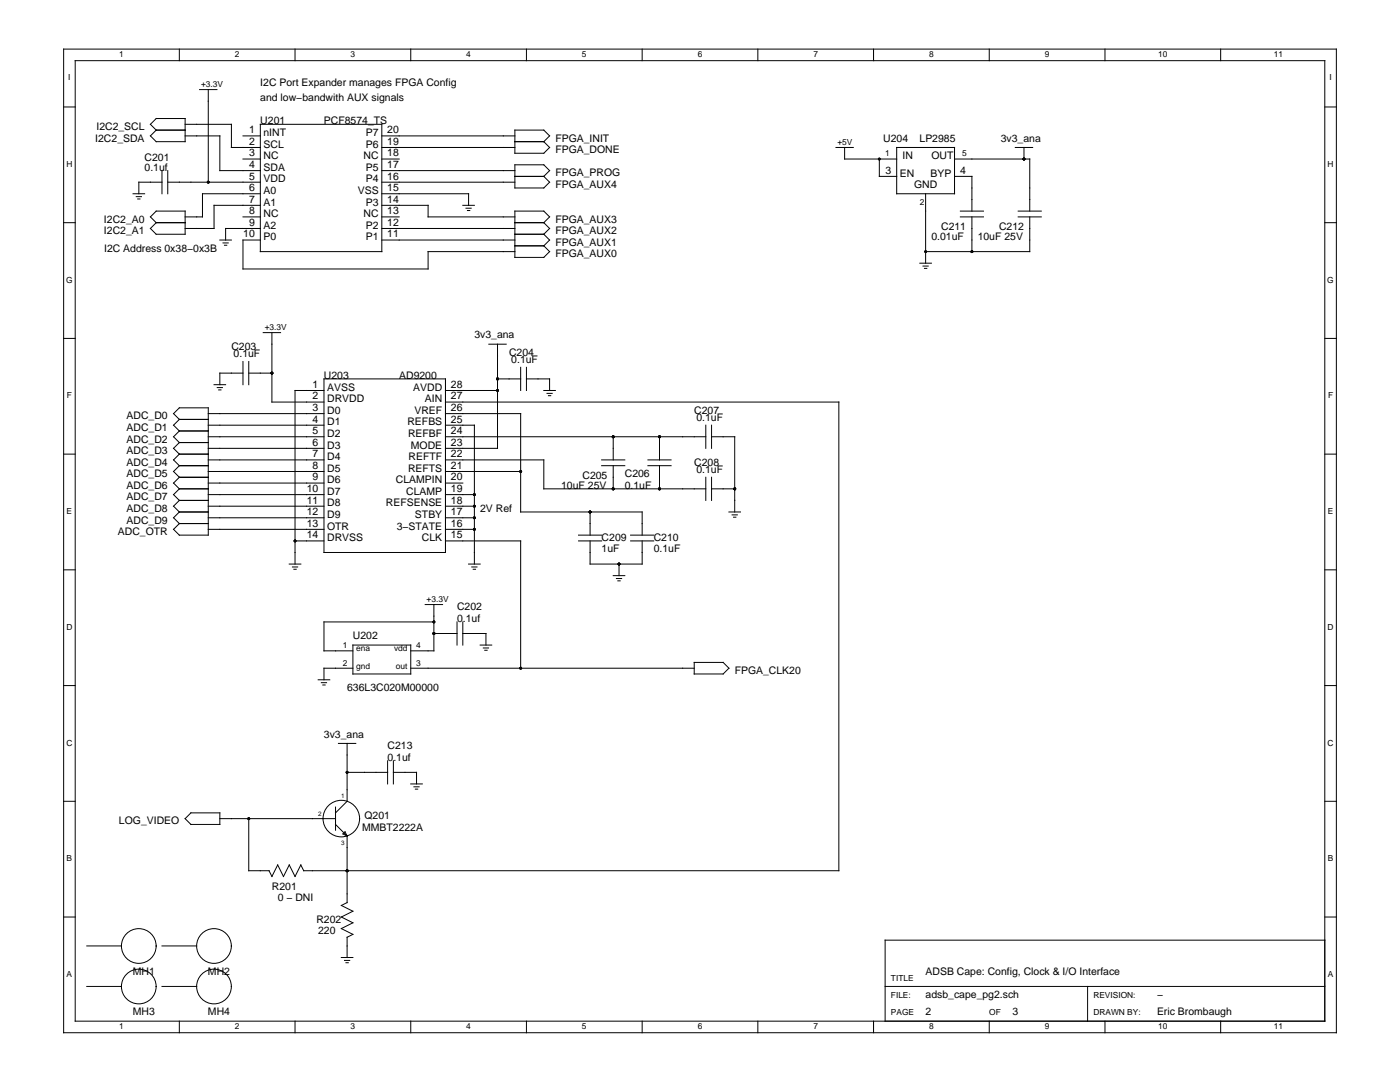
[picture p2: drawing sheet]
<svg xmlns="http://www.w3.org/2000/svg" width="279mm" height="216mm" viewBox="0 0 279 216" stroke-linecap="round" stroke-linejoin="round" font-family="sans-serif">
<g fill="none" stroke="#000" stroke-width=".2">
<path d="M12.7 9.8h254v196.3h-254zM15 12.1h249.4v191.7h-249.4zM35.8 9.8v2.3M39.8 17.9h3.5M41.6 17.9v18.5M58.9 9.8v2.3M82 9.8v2.3M105.1 9.8v2.3M128.2 9.8v2.3M151.2 9.8v2.3M174.3 9.8v2.3M197.4 9.8v2.3"/>
<path d="M220.5 9.8v2.3M243.6 9.8v2.3M12.7 21.3h2.3M26.6 38.7h2.3M27.2 39.2h1M27.5 39.7h.4M31.2 26h5.7M31.2 23.7h5.7v4.6h-5.7l-1.2-1.2 1.2-1.1-1.2-1.2zM32.3 36.4h-4.6v2.3M32.3 34v4.7M33.5 36.4h18.5M33.5 34v4.7"/>
<path d="M36.9 27.1h7v6.9h8.1M36.9 24.8h9.3v4.6h5.8M48.5 27.1h3.5M48.5 31.7h3.5M52 24.8h24.2v25.4h-24.2zM52 38.7h-11.6v4.6h-3.5M76.2 27.1h26.6M76.2 29.4h26.6M76.2 34h26.6M76.2 38.7h17.3v2.3M76.2 36.4h26.6M76.2 31.7h3.5"/>
<path d="M102.8 26h5.7l1.2 1.1-1.2 1.2 1.2 1.1-1.2 1.2h-5.7zM102.8 32.9h5.7l1.2 1.1-1.2 1.2 1.2 1.2-1.2 1.1h-5.7zM102.8 28.3h5.7M102.8 35.2h5.7M166.8 29.4h3.5M168.6 29.4v2.3h10.4M175.5 31.7v3.5h3.5M179 29.4h11.5v9.3h-11.5zM184.7 38.7v13.8M190.5 35.2h3.5v6.9M190.5 31.7h15v10.4M202.6 29.4h3.5"/>
<path d="M204.4 29.4v2.3M264.4 21.3h2.3M12.7 44.4h2.3M31.2 44.4h5.7M31.2 42.1h5.7v4.6h-5.7l-1.2-1.1 1.2-1.2-1.2-1.1zM43.9 47.9h2.3M44.5 48.5h1M44.8 48.9h.5M48.5 43.3h3.5M52 45.6h-7v2.3M52 47.9h-3.5v5.8h36.9v-3.5h17.4M52 41h-9.3v4.6h-5.8"/>
<path d="M76.2 47.9h26.6M76.2 41h9.2v2.3h17.4M76.2 45.6h26.6M76.2 43.3h3.5M92.4 41h2.3M93 41.5h1M93.3 42h.4M102.8 44.4h5.7M102.8 46.7h5.7M102.8 49.1h5.7M108.5 44.4l1.2-1.1-1.2-1.2h-5.7v9.3h5.7l1.2-1.2-1.2-1.1M108.5 44.4l1.2 1.2-1.2 1.1"/>
<path d="M108.5 46.7l1.2 1.2-1.2 1.2M183.6 52.5h2.3M184.2 53.1h1M184.5 53.6h.5M191.7 43.3h4.6M191.7 42.1h4.6M194 43.3v6.9M203.2 43.3h4.6M203.2 42.1h4.6M205.5 43.3v6.9h-20.8M264.4 44.4h2.3M12.7 67.5h2.3"/>
<path d="M42.7 76.8h2.3M43.4 77.3h1M43.6 77.8h.5M48.5 74.5h-4.6v2.3M48.5 72.1v4.7M49.6 74.5h4.7M49.6 72.1v4.7M52.5 66.4h3.5M54.3 66.4v13.8h10.4M64.7 77.9h-5.8v34.7M64.7 75.6h24.2v34.6h-24.2zM88.9 77.9h10.4"/>
<path d="M97.6 68.7h3.4M99.3 68.7v20.8h-10.4M99.3 75.6h4.6M103.9 73.3v4.6M105.1 73.3v4.6M105.1 75.6h4.6v2.3M108.5 77.9h2.3M109.2 78.5h1M109.5 79h.4M264.4 67.5h2.3M12.7 90.6h2.3M35.8 90.6h5.8"/>
<path d="M35.8 83.7l-1.2-1.2 1.2-1.1h5.8v25.4h-5.8l-1.2-1.2 1.2-1.1M35.8 83.7h5.8M35.8 86h5.8M35.8 83.7l-1.2 1.1 1.2 1.2M35.8 88.3h5.8M35.8 86l-1.2 1.2 1.2 1.1M35.8 88.3l-1.2 1.2 1.2 1.1M35.8 92.9h5.8M35.8 90.6l-1.2 1.2 1.2 1.1M35.8 95.2h5.8M35.8 92.9l-1.2 1.2 1.2 1.1M35.8 97.5h5.8"/>
<path d="M35.8 95.2l-1.2 1.2 1.2 1.1M35.8 99.9h5.8M35.8 97.5l-1.2 1.2 1.2 1.2M35.8 99.9l-1.2 1.1 1.2 1.2M41.6 82.5h23.1M41.6 84.8h23.1M41.6 87.2h23.1M41.6 89.5h23.1M41.6 91.8h23.1M41.6 94.1h23.1M41.6 96.4h23.1M41.6 98.7h23.1"/>
<path d="M88.9 82.5h15v19.7h24.3v4.6M88.9 80.2h78.5v93.5h-106.8l-.6-1.1-1.1 2.3-1.2-2.3-1.1 2.3-1.2-2.3-1.1 2.3-.6-1.2h-4.1v-10.3M88.9 84.8h5.8v27.8M88.9 87.2h52M88.9 91.8h19.6v5.7h32.4M88.9 94.1h15M88.9 96.4h3.5M88.9 98.7h5.8M120.1 91.8h4.6M120.1 92.9h4.6M122.4 87.2v4.6M122.4 92.9v4.6"/>
<path d="M129.3 91.8h4.6M129.3 92.9h4.6M131.6 87.2v4.6M131.6 92.9v4.6M140.9 84.8v4.7M140.9 95.2v4.7M142 87.2h4.6v15M142 97.5h4.6M142 84.8v4.7M142 95.2v4.7M264.4 90.6h2.3M12.7 113.7h2.3"/>
<path d="M35.8 102.2h5.8M35.8 104.5h5.8M35.8 102.2l-1.2 1.1 1.2 1.2M41.6 101h23.1M41.6 103.3h23.1M41.6 105.6h23.1M57.7 112.6h2.3M58.4 113.1h1M58.7 113.6h.4M58.9 107.9h5.8M88.9 101h5.8M88.9 103.3h5.8"/>
<path d="M88.9 105.6h5.8M88.9 107.9h15v25.4M93.5 112.6h2.3M94.2 113.1h1M94.4 113.6h.5M115.5 107.9h4.6M115.5 106.8h4.6M117.8 107.9v4.7h10.4v-4.7M117.8 102.2v4.6M122.4 114.9h2.3M123 115.4h1.1M123.3 115.9h.5"/>
<path d="M123.5 112.6v2.3M125.8 107.9h4.7M125.8 106.8h4.7M145.5 102.2h2.3M146.1 102.7h1M146.4 103.2h.5M264.4 113.7h2.3M12.7 136.8h2.3M63.5 135.6h2.3M64.1 136.2h1.1M64.4 136.7h.5M70.4 128.7h11.6v5.8h-11.6z"/>
<path d="M70.4 133.3h-5.7v2.3M82 133.3h56.5M84.9 120.6h3.4M86.6 124.1h-21.9v5.8h5.7M86.6 120.6v9.3h-4.6M86.6 126.4h4.6M91.2 124.1v4.6M92.4 126.4h4.6v2.3M92.4 124.1v4.6M95.8 128.7h2.3M96.5 129.3h1M96.8 129.8h.4"/>
<path d="M138.5 132.2h5.8l1.2 1.1-1.2 1.2h-5.8zM264.4 136.8h2.3M12.7 159.9h2.3M67.5 148.3h3.5M69.3 148.3v11.6l-2.3 2.3M69.3 154.1h8.1M77.4 151.8v4.6M78.5 154.1h4.6v2.3M78.5 151.8v4.6M82 156.4h2.3M82.6 157h1M82.9 157.5h.5"/>
<path d="M264.4 159.9h2.3M36.9 163.4l1.2-1.2h5.8v2.3h-5.8zM43.9 163.4h23.1M67 164.5l2.3 2.3M67 161v4.7M68.9 166l.4 .8-.9-.4zM69.3 166.8v13.3l-1.2 .6 2.3 1.1-2.3 1.2 2.3 1.1-2.3 1.2 2.3 1.1-1.1 .6v4.1M12.7 183h2.3M17.3 196.8h6.9M17.3 188.8h6.9M32.3 196.8h7M32.3 188.8h7"/>
<path d="M68.1 191.1h2.3M68.8 191.6h1M69 192.1h.5M176.6 196.8h87.8M217.1 196.8v7M264.4 183h2.3M264.4 187.6h-87.8v16.2M35.8 203.8v2.3M58.9 203.8v2.3M82 203.8v2.3M105.1 203.8v2.3M128.2 203.8v2.3"/>
<path d="M151.2 203.8v2.3M174.3 203.8v2.3M197.4 203.8v2.3M220.5 203.8v2.3M243.6 203.8v2.3"/>
<circle cx="68.1" cy="163.3" r="3.6"/>
<circle cx="27.7" cy="188.8" r="3.5"/>
<circle cx="27.7" cy="196.8" r="3.5"/>
<circle cx="42.7" cy="188.8" r="3.5"/>
<circle cx="42.7" cy="196.8" r="3.5"/>
</g>
<g fill="#000">
<circle cx="41.6" cy="36.4" r=".29"/>
<circle cx="175.5" cy="31.7" r=".29"/>
<circle cx="204.4" cy="31.7" r=".29"/>
<circle cx="184.7" cy="50.2" r=".29"/>
<circle cx="194" cy="50.2" r=".29"/>
<circle cx="54.3" cy="74.5" r=".29"/>
<circle cx="99.3" cy="77.9" r=".29"/>
<circle cx="99.3" cy="75.6" r=".29"/>
<circle cx="94.7" cy="98.7" r=".29"/>
<circle cx="103.9" cy="94.1" r=".29"/>
<circle cx="122.4" cy="87.2" r=".29"/>
<circle cx="122.4" cy="97.5" r=".29"/>
<circle cx="131.6" cy="87.2" r=".29"/>
<circle cx="131.6" cy="97.5" r=".29"/>
<circle cx="146.6" cy="97.5" r=".29"/>
<circle cx="58.9" cy="107.9" r=".29"/>
<circle cx="94.7" cy="103.3" r=".29"/>
<circle cx="94.7" cy="101" r=".29"/>
<circle cx="94.7" cy="105.6" r=".29"/>
<circle cx="117.8" cy="102.2" r=".29"/>
<circle cx="123.5" cy="112.6" r=".29"/>
<circle cx="86.6" cy="124.1" r=".29"/>
<circle cx="86.6" cy="126.4" r=".29"/>
<circle cx="103.9" cy="133.3" r=".29"/>
<circle cx="69.3" cy="154.1" r=".29"/>
<circle cx="49.6" cy="163.4" r=".29"/>
<circle cx="69.3" cy="173.7" r=".29"/>
</g>
<g font-size="2.1">
<text x="52" y="17.2">I2C Port Expander manages FPGA Config</text>
<text x="52" y="20.2">and low−bandwith AUX signals</text>
<text x="19" y="28.3">I2C2_SDA</text>
<text x="19.2" y="26">I2C2_SCL</text>
<text x="49.7" y="28.9">2</text>
<text x="49.7" y="26.6">1</text>
<text x="52" y="24.8">U201</text>
<text x="52.6" y="29.5">SCL</text>
<text x="52.6" y="27.2">nINT</text>
<text x="64.7" y="24.8">PCF8574_TS</text>
<text x="73" y="29.5">P6</text>
<text x="73" y="27.2">P7</text>
<text x="77.3" y="28.9">19</text>
<text x="77.3" y="26.6">20</text>
<text x="110.8" y="28.3">FPGA_INIT</text>
<text x="176.3" y="28.3">U204</text>
<text x="183.5" y="28.3">LP2985</text>
<text x="199.7" y="28.3">3v3_ana</text>
<text x="28.8" y="34">0.1uf</text>
<text x="28.9" y="32.1">C201</text>
<text x="49.7" y="35.8">5</text>
<text x="49.7" y="33.5">4</text>
<text x="49.7" y="31.2">3</text>
<text x="52.6" y="34.1">SDA</text>
<text x="52.6" y="31.8">NC</text>
<text x="72.6" y="31.8">NC</text>
<text x="73" y="34.1">P5</text>
<text x="77.3" y="31.2">18</text>
<text x="77.3" y="33.5">17</text>
<text x="77.3" y="35.8">16</text>
<text x="110.8" y="30.6">FPGA_DONE</text>
<text x="110.8" y="35.2">FPGA_PROG</text>
<text x="176.7" y="34.7">3</text>
<text x="179.6" y="35.3">EN</text>
<text x="180.1" y="31.7">IN</text>
<text x="185.7" y="35.3">BYP</text>
<text x="185.9" y="31.7">OUT</text>
<text x="191.6" y="34.7">4</text>
<text x="49.7" y="40.5">7</text>
<text x="49.7" y="38.1">6</text>
<text x="52.6" y="41">A1</text>
<text x="52.6" y="38.7">A0</text>
<text x="52.6" y="36.4">VDD</text>
<text x="71.4" y="38.7">VSS</text>
<text x="73" y="36.4">P4</text>
<text x="73" y="41">P3</text>
<text x="77.3" y="38.1">15</text>
<text x="77.3" y="40.5">14</text>
<text x="110.8" y="37.5">FPGA_AUX4</text>
<text x="182.4" y="37.5">GND</text>
<text x="20.8" y="44.4">I2C2_A0</text>
<text x="20.8" y="46.7">I2C2_A1</text>
<text x="48.5" y="47.4">10</text>
<text x="49.7" y="45.1">9</text>
<text x="49.7" y="42.8">8</text>
<text x="52.6" y="48">P0</text>
<text x="52.6" y="45.6">A2</text>
<text x="52.6" y="43.3">NC</text>
<text x="72.6" y="43.3">NC</text>
<text x="73" y="45.6">P2</text>
<text x="73" y="48">P1</text>
<text x="77.3" y="42.8">13</text>
<text x="77.3" y="45.1">12</text>
<text x="77.3" y="47.4">11</text>
<text x="110.8" y="44.4">FPGA_AUX3</text>
<text x="110.8" y="46.7">FPGA_AUX2</text>
<text x="185.9" y="47.9">0.01uF</text>
<text x="187.8" y="46">C211</text>
<text x="195.1" y="47.9">10uF 25V</text>
<text x="199.4" y="46">C212</text>
<text x="20.8" y="50.2">I2C Address 0x38−0x3B</text>
<text x="110.8" y="49.1">FPGA_AUX1</text>
<text x="110.8" y="51.4">FPGA_AUX0</text>
<text x="46.2" y="69.8">C203</text>
<text x="46.6" y="71.3">0.1uF</text>
<text x="94.7" y="67.5">3v3_ana</text>
<text x="101.6" y="71">C204</text>
<text x="62.4" y="77.4">1</text>
<text x="64.7" y="75.6">U203</text>
<text x="65.3" y="78">AVSS</text>
<text x="79.7" y="75.6">AD9200</text>
<text x="82.5" y="78">AVDD</text>
<text x="90" y="77.4">28</text>
<text x="102" y="72.5">0.1uF</text>
<text x="25.3" y="83.7">ADC_D0</text>
<text x="62.4" y="82">3</text>
<text x="62.4" y="79.7">2</text>
<text x="65.3" y="82.6">D0</text>
<text x="65.3" y="80.3">DRVDD</text>
<text x="82.7" y="82.6">VREF</text>
<text x="84.8" y="80.3">AIN</text>
<text x="90" y="79.7">27</text>
<text x="90" y="82">26</text>
<text x="138.5" y="82.5">C207</text>
<text x="25.3" y="86">ADC_D1</text>
<text x="25.3" y="88.3">ADC_D2</text>
<text x="62.4" y="88.9">6</text>
<text x="62.4" y="86.6">5</text>
<text x="62.4" y="84.3">4</text>
<text x="65.3" y="89.5">D3</text>
<text x="65.3" y="87.2">D2</text>
<text x="65.3" y="84.9">D1</text>
<text x="81.3" y="84.9">REFBS</text>
<text x="81.4" y="87.2">REFBF</text>
<text x="82" y="89.5">MODE</text>
<text x="90" y="84.3">25</text>
<text x="90" y="86.6">24</text>
<text x="90" y="88.9">23</text>
<text x="139" y="84">0.1uF</text>
<text x="25.3" y="90.6">ADC_D3</text>
<text x="25.3" y="92.9">ADC_D4</text>
<text x="25.3" y="95.2">ADC_D5</text>
<text x="62.4" y="95.9">9</text>
<text x="62.4" y="93.6">8</text>
<text x="62.4" y="91.3">7</text>
<text x="65.3" y="94.1">D5</text>
<text x="65.3" y="91.8">D4</text>
<text x="81.4" y="94.1">REFTS</text>
<text x="81.5" y="91.8">REFTF</text>
<text x="90" y="91.3">22</text>
<text x="90" y="93.6">21</text>
<text x="90" y="95.9">20</text>
<text x="116.2" y="95.6">C205</text>
<text x="124.7" y="95.2">C206</text>
<text x="138.5" y="92.9">C208</text>
<text x="139" y="94.4">0.1uF</text>
<text x="25.3" y="97.5">ADC_D6</text>
<text x="25.3" y="99.9">ADC_D7</text>
<text x="61.2" y="100.5">11</text>
<text x="61.2" y="98.2">10</text>
<text x="65.3" y="96.4">D6</text>
<text x="65.3" y="101.1">D8</text>
<text x="65.3" y="98.8">D7</text>
<text x="77" y="101.1">REFSENSE</text>
<text x="79" y="96.4">CLAMPIN</text>
<text x="81.1" y="98.8">CLAMP</text>
<text x="90" y="98.2">19</text>
<text x="90" y="100.5">18</text>
<text x="112" y="97.5">10uF 25V</text>
<text x="124.7" y="97.5">0.1uF</text>
<text x="23.5" y="106.8">ADC_OTR</text>
<text x="25.3" y="102.2">ADC_D8</text>
<text x="25.3" y="104.5">ADC_D9</text>
<text x="61.2" y="107.4">14</text>
<text x="61.2" y="105.1">13</text>
<text x="61.2" y="102.8">12</text>
<text x="65.3" y="108">DRVSS</text>
<text x="65.3" y="105.7">OTR</text>
<text x="65.3" y="103.4">D9</text>
<text x="79.2" y="105.7">3−STATE</text>
<text x="82.8" y="103.4">STBY</text>
<text x="84.2" y="108">CLK</text>
<text x="90" y="102.8">17</text>
<text x="90" y="105.1">16</text>
<text x="90" y="107.4">15</text>
<text x="95.8" y="102.2">2V Ref</text>
<text x="120.1" y="107.9">C209</text>
<text x="130.5" y="107.9">C210</text>
<text x="120.1" y="110.2">1uF</text>
<text x="130.5" y="110.2">0.1uF</text>
<text x="91.2" y="124.1">0.1uf</text>
<text x="91.2" y="121.8">C202</text>
<text x="70.4" y="127.6">U202</text>
<text x="69.3" y="138">636L3C020M00000</text>
<text x="146.6" y="134.5">FPGA_CLK20</text>
<text x="64.7" y="147.2">3v3_ana</text>
<text x="77.4" y="149.5">C213</text>
<text x="77.4" y="151.8">0.1uf</text>
<text x="23.7" y="164.5">LOG_VIDEO</text>
<text x="72.3" y="165.8">MMBT2222A</text>
<text x="72.7" y="163.4">Q201</text>
<text x="54.3" y="177.5">R201</text>
<text x="55.4" y="179.9">0 − DNI</text>
<text x="63.1" y="184.1">R202</text>
<text x="63.5" y="186.4">220</text>
<text x="26.5" y="194.5">MH1</text>
<text x="41.5" y="194.5">MH2</text>
<text x="184.7" y="194.5">ADSB Cape: Config, Clock &amp; I/O Interface</text>
<text x="26.5" y="202.6">MH3</text>
<text x="41.5" y="202.6">MH4</text>
<text x="184.7" y="199.1">adsb_cape_pg2.sch</text>
<text x="184.7" y="202.6">2</text>
<text x="202" y="202.6">3</text>
<text x="230.9" y="202.6">Eric Brombaugh</text>
<text x="230.9" y="199.1">−</text>
</g>
<g font-size="1.7">
<text x="23.8" y="11.4">1</text>
<text x="46.9" y="11.4">2</text>
<text x="70" y="11.4">3</text>
<text x="93.1" y="11.4">4</text>
<text x="116.1" y="11.4">5</text>
<text x="139.2" y="11.4">6</text>
<text x="162.3" y="11.4">7</text>
<text x="185.4" y="11.4">8</text>
<text x="208.5" y="11.4">9</text>
<text x="231.1" y="11.4">10</text>
<text x="254.2" y="11.4">11</text>
<text x="13.6" y="16">I</text>
<text x="40.1" y="17.3">+3.3V</text>
<text x="265.3" y="16">I</text>
<text x="167.1" y="28.8">+5V</text>
<text x="13.3" y="33.3">H</text>
<text x="176.6" y="31.2">1</text>
<text x="192" y="31.2">5</text>
<text x="264.9" y="33.3">H</text>
<text x="183.6" y="41">2</text>
<text x="13.2" y="56.4">G</text>
<text x="264.9" y="56.4">G</text>
<text x="52.8" y="65.8">+3.3V</text>
<text x="13.3" y="79.5">F</text>
<text x="265" y="79.5">F</text>
<text x="13.3" y="102.6">E</text>
<text x="265" y="102.6">E</text>
<text x="13.3" y="125.7">D</text>
<text x="85.1" y="120.1">+3.3V</text>
<text x="264.9" y="125.7">D</text>
<text x="68.4" y="129.4">1</text>
<text x="71.1" y="129.9">ena</text>
<text x="78.6" y="129.9">vdd</text>
<text x="83.1" y="129.4">4</text>
<text x="68.4" y="132.8">2</text>
<text x="71.1" y="133.4">gnd</text>
<text x="79" y="133.4">out</text>
<text x="83.1" y="132.8">3</text>
<text x="13.3" y="148.8">C</text>
<text x="264.9" y="148.8">C</text>
<text x="13.3" y="171.9">B</text>
<text x="265" y="171.9">B</text>
<text x="13.3" y="195">A</text>
<text x="177.8" y="195.7">TITLE</text>
<text x="265" y="195">A</text>
<text x="177.8" y="202.6">PAGE</text>
<text x="177.8" y="199.1">FILE:</text>
<text x="197.4" y="202.6">OF</text>
<text x="218.2" y="202.6">DRAWN BY:</text>
<text x="218.2" y="199.1">REVISION:</text>
<text x="23.8" y="205.3">1</text>
<text x="46.9" y="205.3">2</text>
<text x="70" y="205.3">3</text>
<text x="93.1" y="205.3">4</text>
<text x="116.1" y="205.3">5</text>
<text x="139.2" y="205.3">6</text>
<text x="162.3" y="205.3">7</text>
<text x="185.4" y="205.3">8</text>
<text x="208.5" y="205.3">9</text>
<text x="231.1" y="205.3">10</text>
<text x="254.2" y="205.3">11</text>
</g>
<g font-size="1.3">
<text x="68.1" y="159.3">1</text>
<text x="63.5" y="162.8">2</text>
<text x="68.1" y="168.5">3</text>
</g>
</svg>
